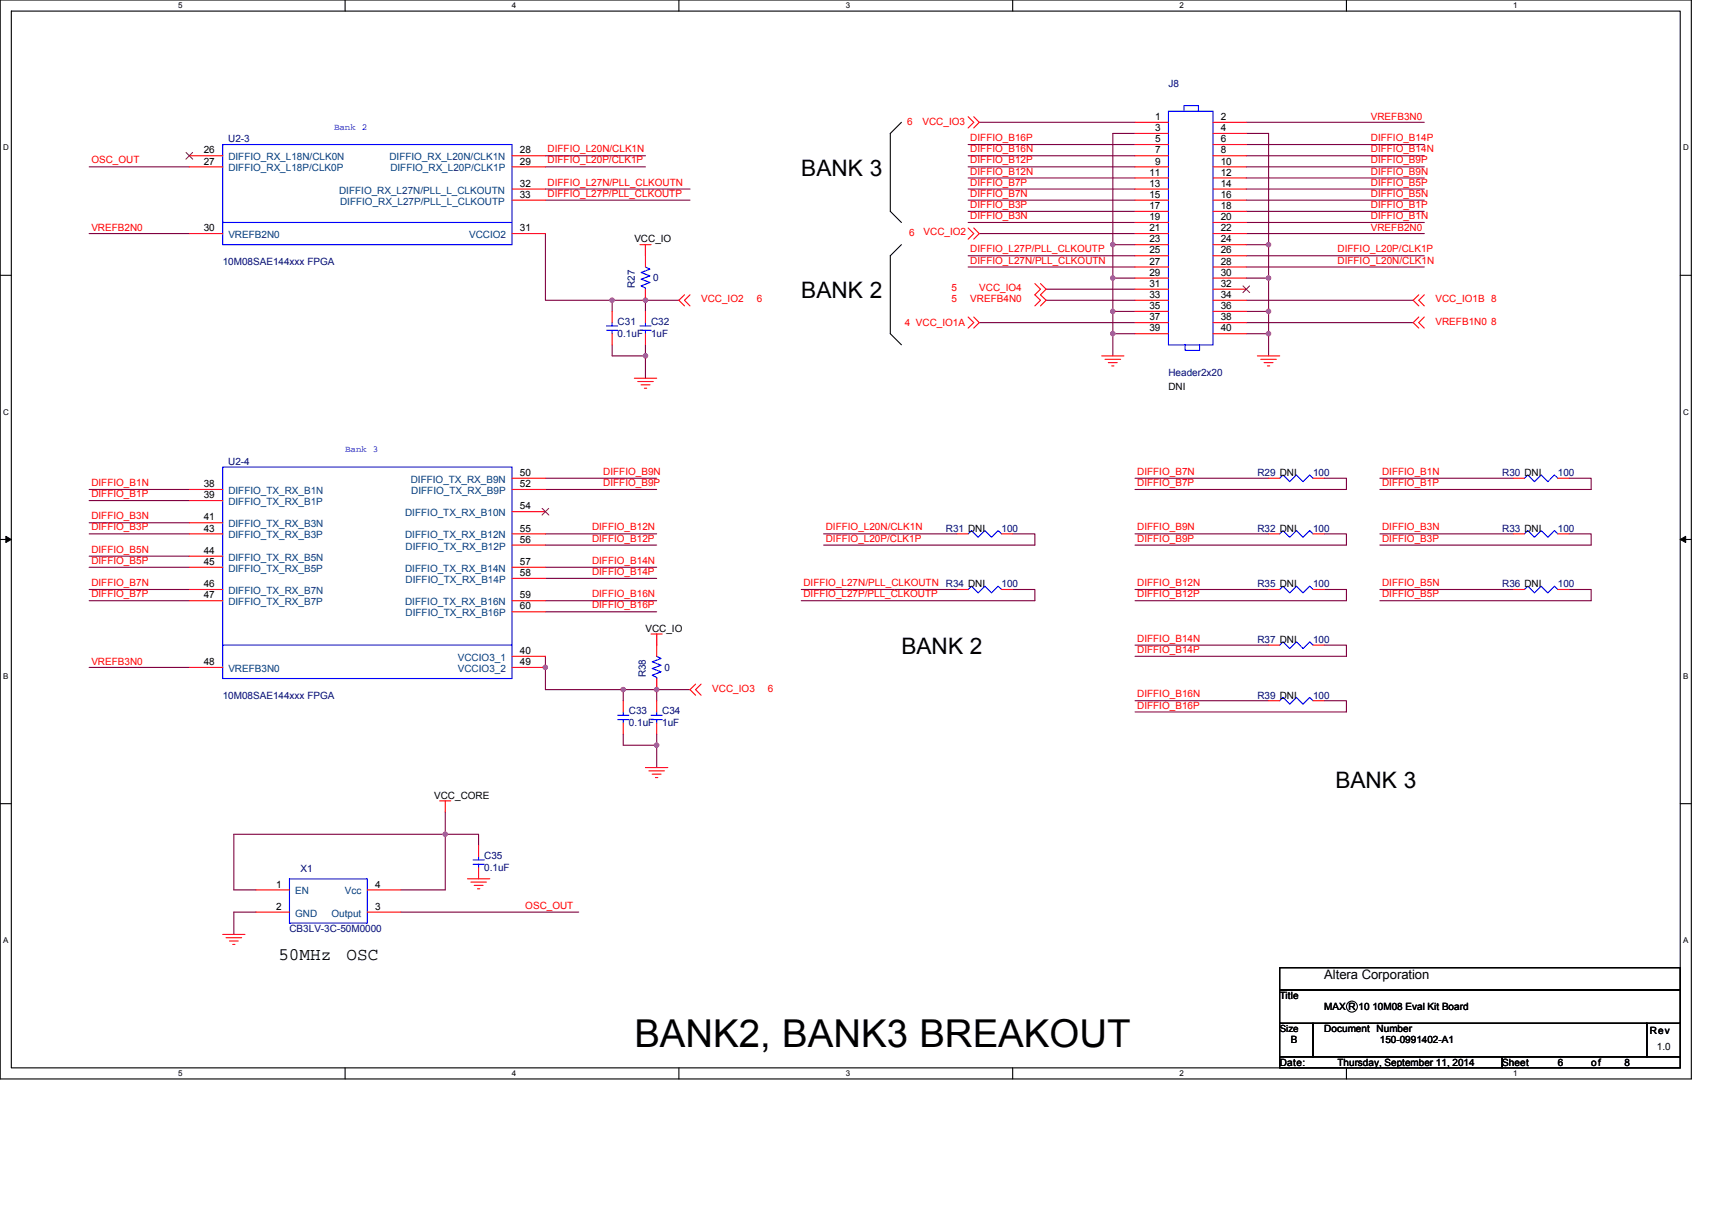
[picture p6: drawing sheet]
<svg xmlns="http://www.w3.org/2000/svg" width="297mm" height="210mm" viewBox="0 0 297 210" stroke-linecap="round" stroke-linejoin="round" font-family="sans-serif">
<path d="M0 0h293.5v187.2h-293.5zM2 1.9h289.5v183.4h-289.5z" fill="none" stroke="#000" stroke-width=".19"/>
<g fill="#fff">
<path d="M30.9 .2h.8v1.6h-.8z"/>
<path d="M30.9 185.5h.8v1.6h-.8z"/>
</g>
<path d="M59.9 0v1.9M59.9 185.3v1.9" fill="none" stroke="#000" stroke-width=".19"/>
<g fill="#fff">
<path d="M88.8 .2h.8v1.6h-.8z"/>
<path d="M88.8 185.5h.8v1.6h-.8z"/>
</g>
<path d="M117.8 0v1.9M117.8 185.3v1.9" fill="none" stroke="#000" stroke-width=".19"/>
<g fill="#fff">
<path d="M146.7 .2h.8v1.6h-.8z"/>
<path d="M146.7 185.5h.8v1.6h-.8z"/>
</g>
<path d="M175.7 0v1.9M175.7 185.3v1.9" fill="none" stroke="#000" stroke-width=".19"/>
<g fill="#fff">
<path d="M204.7 .2h.7v1.6h-.7z"/>
<path d="M204.7 185.5h.7v1.6h-.7z"/>
</g>
<path d="M233.6 0v1.9M233.6 185.3v1.9" fill="none" stroke="#000" stroke-width=".19"/>
<g fill="#fff">
<path d="M262.6 .2h.7v1.6h-.7z"/>
<path d="M262.6 185.5h.7v1.6h-.7z"/>
<path d="M.5 24.8h1v1.6h-1z"/>
<path d="M292 24.8h1v1.6h-1z"/>
<path d="M.5 70.7h1v1.5h-1z"/>
<path d="M292 70.7h1v1.5h-1z"/>
</g>
<path d="M0 47.8h2M291.5 47.8h2" fill="none" stroke="#000" stroke-width=".19"/>
<g fill="#fff">
<path d="M.5 116.5h.9v1.6h-.9z"/>
<path d="M292 116.5h.9v1.6h-.9z"/>
</g>
<path d="M0 93.6h2M291.5 93.6h2" fill="none" stroke="#000" stroke-width=".19"/>
<path d="M1 93.1l1 .5-1 .5zM291.5 93.6l1-.5v1z" fill="#000" stroke="#000" stroke-width=".17"/>
<g fill="#fff">
<path d="M.5 162.4h.9v1.5h-.9z"/>
<path d="M292 162.4h.9v1.5h-.9z"/>
</g>
<g fill="none" stroke="#000" stroke-width=".19">
<path d="M156.4 21.2l-1.9 2v13.5l1.9 1.9M156.4 42.5l-1.9 1.9v13.5l1.9 1.9M0 139.5h2M291.5 139.5h2M222 167.9h69.5v3.9h-69.5zM222 171.8h69.5v5.8h-69.5zM222 177.6h5.8v5.8h-5.8zM227.8 177.6h57.9v5.8h-57.9zM285.7 177.6h5.8v5.8h-5.8zM222 183.4h38.6v1.9h-38.6zM260.6 183.4h30.9v1.9h-30.9z"/>
<circle cx="234.6" cy="174.7" r=".95"/>
</g>
<g fill="none" stroke="#800040" stroke-width=".19">
<path d="M15.5 29h17.3M94.6 27h17.4M94.6 29h17.4M94.6 32.8h25.1M94.6 34.7h25.1M168 27h28.9M168 29h28.9M168 30.9h28.9M168 32.8h28.9M168 34.7h28.9M168 36.7h28.9M168 38.6h28.9"/>
<path d="M168 25.1h28.9M169.9 21.2h27M196.9 23.2h-3.8v19.3M216.2 25.1h30.9M216.2 27h30.9M216.2 30.9h30.9M216.2 34.7h30.9M216.2 36.7h30.9M216.2 38.6h30.9M216.2 23.2h3.9v19.3M216.2 29h30.9M216.2 32.8h30.9"/>
<path d="M216.2 21.2h30.9M15.5 40.5h17.3M94.6 40.5v11.6h11.6M106.2 52.1h5.8M106.2 52.1v1.9M106.2 59.8v2h5.8M112 59.8v2M112 42.5v1.9M112 50.2v1.9M112 52.1v1.9M112 52.1h5.8M168 44.4h28.9"/>
<path d="M168 46.3h28.9M169.9 40.5h27M169.9 56h27M181.5 50.2h15.4M181.5 52.1h15.4M193.1 57.9h3.8M193.1 57.9v3.9M196.9 48.3h-3.8v5.7M196.9 54h-3.8v3.9M196.9 42.5h-3.8v5.8M216.2 44.4h30.9M216.2 46.3h30.9"/>
<path d="M216.2 40.5h30.9M216.2 42.5h3.9v5.8M216.2 54h3.9v3.9M216.2 48.3h3.9v5.7M216.2 52.1h29M216.2 56h29M216.2 57.9h3.9M220.1 57.9v3.9M112 61.8v3.8M15.5 84.9h17.3M15.5 86.9h17.3M15.5 90.7h17.3"/>
<path d="M15.5 92.6h17.3M15.5 96.5h17.3M15.5 98.4h17.3M94.6 83h19.3M94.6 84.9h19.3M94.6 92.6h19.3M94.6 94.6h19.3M94.6 98.4h19.3M142.9 92.6h23.1M175.7 92.6h3.9v2h-36.7M196.9 83h23.2M196.9 92.6h23.2"/>
<path d="M229.8 83h3.8v1.9h-36.7M229.8 92.6h3.8v2h-36.7M239.4 83h23.2M239.4 92.6h23.2M272.2 83h3.9v1.9h-36.7M272.2 92.6h3.9v2h-36.7M15.5 102.3h17.3M15.5 104.2h17.3M15.5 115.8h17.3M94.6 113.9v5.8h13.5M94.6 100.4h19.3M94.6 104.2h19.3"/>
<path d="M94.6 106.2h19.3M108.1 119.7v1.9M108.1 119.7h5.8M113.9 110v2M113.9 117.8v1.9M113.9 119.7v1.9M113.9 119.7h5.8M139 102.3h27M175.7 102.3h3.9v1.9h-40.6M196.9 102.3h23.2M196.9 112h23.2M229.8 102.3h3.8v1.9h-36.7"/>
<path d="M229.8 112h3.8v1.9h-36.7M239.4 102.3h23.2M272.2 102.3h3.9v1.9h-36.7M108.1 127.4v1.9h5.8M113.9 127.4v1.9M113.9 129.3v3.9M196.9 121.6h23.2M229.8 121.6h3.8v1.9h-36.7M44.4 154.4h-3.8v-9.6h36.7v9.6h-7.8M44.4 158.3h-3.8v3.9M69.5 158.3h30.9M77.3 140.9v3.9h5.7v1.9"/>
</g>
<g fill="#f0f" stroke="#f0f" stroke-width=".19">
<circle cx="113.9" cy="119.7" r=".38"/>
<circle cx="108.1" cy="119.7" r=".38"/>
<circle cx="113.9" cy="129.3" r=".38"/>
<circle cx="112" cy="52.1" r=".38"/>
<circle cx="106.2" cy="52.1" r=".38"/>
<circle cx="112" cy="61.8" r=".38"/>
<circle cx="77.2" cy="144.8" r=".38"/>
<circle cx="193.1" cy="42.4" r=".38"/>
<circle cx="220.1" cy="42.4" r=".38"/>
<circle cx="94.6" cy="115.8" r=".38"/>
<circle cx="193.1" cy="48.2" r=".38"/>
<circle cx="193.1" cy="54" r=".38"/>
<circle cx="220.1" cy="57.9" r=".38"/>
<circle cx="220.1" cy="48.2" r=".38"/>
<circle cx="220.1" cy="54" r=".38"/>
<circle cx="193.1" cy="57.9" r=".38"/>
</g>
<g fill="none" stroke="#f00" stroke-width=".19">
<path d="M32.8 27h5.8M32.8 29h5.8M88.8 27h5.8M88.8 29h5.8M88.8 32.8h5.8M88.8 34.7h5.8M168 20.3l.9 .9-.9 1M168 39.6l.9 .9-.9 1M168.9 20.3l1 .9-1 1M168.9 39.6l1 .9-1 1M196.9 21.2h5.8M196.9 23.2h5.8"/>
<path d="M196.9 25.1h5.8M196.9 27h5.8M196.9 29h5.8M196.9 30.9h5.8M196.9 32.8h5.8M196.9 34.7h5.8M196.9 36.7h5.8M196.9 38.6h5.8M210.5 38.6h5.7M210.5 36.7h5.7M210.5 34.7h5.7M210.5 32.8h5.7"/>
<path d="M210.5 30.9h5.7M210.5 29h5.7M210.5 27h5.7M210.5 25.1h5.7M210.5 23.2h5.7M210.5 21.2h5.7M32.8 40.5h5.8M88.8 40.5h5.8M106.2 57.9v1.9M106.2 54v2M111 42.5h2M112 42.5v3.8"/>
<path d="M112 57.9v1.9M112 54v2M112 50.2v1.9M118.8 51.2l-1 .9 1 1M119.7 51.2l-.9 .9 .9 1M168 55l.9 1-.9 .9M168.9 55l1 1-1 .9M179.6 49.2l.9 1-.9 1 .9 .9-.9 1M180.5 49.2l1 1-1 1 1 .9-1 1M196.9 42.5h5.8M196.9 40.5h5.8M196.9 44.4h5.8"/>
<path d="M196.9 46.3h5.8M196.9 48.3h5.8M196.9 50.2h5.8M196.9 52.1h5.8M196.9 54h5.8M196.9 56h5.8M196.9 57.9h5.8M210.5 57.9h5.7M210.5 56h5.7M210.5 54h5.7M210.5 52.1h5.7M210.5 50.2h5.7"/>
<path d="M210.5 48.3h5.7M210.5 46.3h5.7M210.5 44.4h5.7M210.5 42.5h5.7M210.5 40.5h5.7M246.2 55l-1 1 1 .9M246.2 51.2l-1 .9 1 1M247.1 55l-.9 1 .9 .9M247.1 51.2l-.9 .9 .9 1M110.1 65.6h3.8M110.7 66.2h2.6M111.2 66.8h1.6"/>
<path d="M111.8 67.4h.4M191.2 61.8h3.8M191.7 62.4h2.7M192.3 62.9h1.5M192.9 63.5h.4M218.2 61.8h3.8M218.8 62.4h2.6M219.3 62.9h1.6M219.9 63.5h.4M32.8 84.9h5.8M32.8 86.9h5.8M32.8 90.7h5.8"/>
<path d="M32.8 92.6h5.8M32.8 96.5h5.8M32.8 98.4h5.8M88.8 83h5.8M88.8 84.9h5.8M88.8 88.8h5.8M88.8 92.6h5.8M88.8 94.6h5.8M88.8 98.4h5.8M166 92.6h2M173.8 92.6h1.9M220.1 83h1.9"/>
<path d="M220.1 92.6h1.9M227.8 83h2M227.8 92.6h2M262.6 92.6h1.9M262.6 83h1.9M270.3 92.6h1.9M270.3 83h1.9M32.8 102.3h5.8M32.8 104.2h5.8M32.8 115.8h5.8M88.8 100.4h5.8M88.8 104.2h5.8"/>
<path d="M88.8 106.2h5.8M88.8 115.8h5.8M88.8 113.9h5.8M113 110h1.9M113.9 110v3.9M113.9 117.8v1.9M120.7 118.7l-1 1 1 .9M121.6 118.7l-.9 1 .9 .9M166 102.3h2M173.8 102.3h1.9M220.1 102.3h1.9M220.1 112h1.9"/>
<path d="M227.8 102.3h2M227.8 112h2M262.6 102.3h1.9M270.3 102.3h1.9M76.3 139h1.9M77.3 139v1.9M108.1 125.5v1.9M108.1 121.6v1.9M112 133.2h3.9M112.6 133.8h2.7M113.2 134.3h1.5M113.7 134.9h.4"/>
<path d="M113.9 125.5v1.9M113.9 121.6v1.9M220.1 121.6h1.9M227.8 121.6h2M44.4 154.4h5.8M44.4 158.3h5.8M63.7 158.3h5.8M63.7 154.4h5.8M81.1 152.5h3.9M81.7 153.1h2.7M82.3 153.6h1.5M82.8 154.2h.4"/>
<path d="M83 150.6v1.9M83 146.7v1.9M38.6 162.2h3.9M39.2 162.7h2.7M39.8 163.3h1.5M40.4 163.9h.4"/>
</g>
<g fill="none" stroke="#00f" stroke-width=".19">
<path d="M202.7 19.3h7.8v40.5h-7.8zM205.4 19.3v-1h2.5v1M38.6 25.1h50.2v17.4h-50.2zM38.6 38.6h50.2M105.2 57.3h2M105.2 56.6h2M106.2 56v.6M106.2 57.3v.6M111 57.3h2M111 56.6h2M112 56v.6M112 57.3v.6"/>
<path d="M112 46.3l.8 .4-1.6 .6 1.6 .6-1.6 .6 1.6 .5-1.6 .6 .8 .4v.2M205.6 59.8v1h2.5v-1M38.6 81.1h50.2v36.7h-50.2zM168 92.6l.6-.5 1.1 1.1 1.2-1.1 1.1 1.1 1.2-1.1 .6 .5M222 83l.6-.6 1.2 1.2 1.1-1.2 1.2 1.2 1.1-1.2 .6 .6M222 92.6l.6-.5 1.2 1.1 1.1-1.1 1.2 1.1 1.1-1.1 .6 .5M264.5 92.6l.6-.5 1.1 1.1 1.2-1.1 1.2 1.1 1.1-1.1 .6 .5M264.5 83l.6-.6 1.1 1.2 1.2-1.2 1.2 1.2 1.1-1.2 .6 .6M38.6 112h50.2M113.9 113.9l.8 .4-1.5 .6 1.5 .5-1.5 .6 1.5 .6-1.5 .6 .7 .4v.2M168 102.3l.6-.6 1.1 1.2 1.2-1.2 1.1 1.2 1.2-1.2 .6 .6M222 102.3l.6-.6 1.2 1.2 1.1-1.2 1.2 1.2 1.1-1.2 .6 .6"/>
<path d="M222 112l.6-.6 1.2 1.1 1.1-1.1 1.2 1.1 1.1-1.1 .6 .6M264.5 102.3l.6-.6 1.1 1.2 1.2-1.2 1.2 1.2 1.1-1.2 .6 .6M107.2 124.9h1.9M107.2 124.1h1.9M108.1 123.5v.6M108.1 124.9v.6M113 124.9h1.9M113 124.1h1.9M113.9 123.5v.6M113.9 124.9v.6M222 121.6l.6-.6 1.2 1.2 1.1-1.2 1.2 1.2 1.1-1.2 .6 .6M50.2 152.5h13.5v7.7h-13.5z"/>
<path d="M82.1 150h1.9M82.1 149.2h1.9M83 148.6v.6M83 150v.6"/>
</g>
<path d="M32.3 26.5l1.1 1.1M33.4 26.5l-1.1 1.1M215.7 49.6l1.1 1.2M216.8 49.6l-1.2 1.2M94.1 88.2l1.1 1.2M95.2 88.2l-1.2 1.2" fill="none" stroke="#804000" stroke-width=".17"/>
<text font-size="6.7" x="110.1" y="181.7">BANK2, BANK3 BREAKOUT</text>
<g font-size="3.9">
<text x="139" y="30.5">BANK 3</text>
<text x="139" y="51.8">BANK 2</text>
<text x="156.4" y="113.5">BANK 2</text>
<text x="231.7" y="136.7">BANK 3</text>
</g>
<g font-size="3.1">
<text x="48.3" y="166.5">50MHz</text>
<text x="60.1" y="166.5">OSC</text>
</g>
<text font-size="2.3" x="229.8" y="170">Altera Corporation</text>
<g font-size="1.7" fill="#000080">
<text x="202.7" y="15">J8</text>
<text x="39.6" y="24.7">U2-3</text>
<text x="38.6" y="45.9">10M08SAE144xxx FPGA</text>
<text x="110.1" y="50" transform="rotate(-90 110.1 50)">R27</text>
<text x="113.3" y="48.8">0</text>
<text x="107.2" y="56.4">C31</text>
<text x="107.2" y="58.5">0.1uF</text>
<text x="113" y="56.4">C32</text>
<text x="113" y="58.5">1uF</text>
<text x="202.7" y="65.2">Header2x20</text>
<text x="39.6" y="80.7">U2-4</text>
<text x="218.2" y="82.6">R29 DNI</text>
<text x="227.8" y="82.6">100</text>
<text x="260.6" y="82.6">R30 DNI</text>
<text x="270.3" y="82.6">100</text>
<text x="164.1" y="92.3">R31 DNI</text>
<text x="173.8" y="92.3">100</text>
<text x="218.2" y="92.3">R32 DNI</text>
<text x="227.8" y="92.3">100</text>
<text x="260.6" y="92.3">R33 DNI</text>
<text x="270.3" y="92.3">100</text>
<text x="164.1" y="101.9">R34 DNI</text>
<text x="173.8" y="101.9">100</text>
<text x="218.2" y="101.9">R35 DNI</text>
<text x="227.8" y="101.9">100</text>
<text x="260.6" y="101.9">R36 DNI</text>
<text x="270.3" y="101.9">100</text>
<text x="218.2" y="111.6">R37 DNI</text>
<text x="227.8" y="111.6">100</text>
<text x="112.1" y="117.6" transform="rotate(-90 112.1 117.6)">R38</text>
<text x="115.3" y="116.4">0</text>
<text x="38.6" y="121.2">10M08SAE144xxx FPGA</text>
<text x="109.1" y="123.9">C33</text>
<text x="114.9" y="123.9">C34</text>
<text x="218.2" y="121.2">R39 DNI</text>
<text x="227.8" y="121.2">100</text>
<text x="109.1" y="126">0.1uF</text>
<text x="114.9" y="126">1uF</text>
<text x="84" y="149">C35</text>
<text x="52.2" y="151.3">X1</text>
<text x="84" y="151.2">0.1uF</text>
<text x="50.2" y="161.8">CB3LV-3C-50M0000</text>
</g>
<g font-size="1.7" fill="#f00">
<text x="157.4" y="21.6">6</text>
<text x="160.1" y="21.6">VCC_IO3</text>
<text x="237.8" y="20.8">VREFB3N0</text>
<text x="15.9" y="28.4">OSC_OUT</text>
<text x="95" y="26.4">DIFFIO_L20N/CLK1N</text>
<text x="95" y="28.4">DIFFIO_L20P/CLK1P</text>
<text x="168.4" y="24.5">DIFFIO_B16P</text>
<text x="168.4" y="26.4">DIFFIO_B16N</text>
<text x="168.4" y="28.4">DIFFIO_B12P</text>
<text x="237.8" y="24.5">DIFFIO_B14P</text>
<text x="237.8" y="26.4">DIFFIO_B14N</text>
<text x="237.8" y="28.4">DIFFIO_B9P</text>
<text x="95" y="32.2">DIFFIO_L27N/PLL_CLKOUTN</text>
<text x="95" y="34.1">DIFFIO_L27P/PLL_CLKOUTP</text>
<text x="168.4" y="30.3">DIFFIO_B12N</text>
<text x="168.4" y="32.2">DIFFIO_B7P</text>
<text x="168.4" y="34.1">DIFFIO_B7N</text>
<text x="237.8" y="30.3">DIFFIO_B9N</text>
<text x="237.8" y="32.2">DIFFIO_B5P</text>
<text x="237.8" y="34.1">DIFFIO_B5N</text>
<text x="15.9" y="40.2">VREFB2N0</text>
<text x="157.8" y="40.9">6</text>
<text x="160.2" y="40.7">VCC_IO2</text>
<text x="168.4" y="36.1">DIFFIO_B3P</text>
<text x="168.4" y="38">DIFFIO_B3N</text>
<text x="237.8" y="40.2">VREFB2N0</text>
<text x="237.8" y="36.1">DIFFIO_B1P</text>
<text x="237.8" y="38">DIFFIO_B1N</text>
<text x="168.4" y="43.8">DIFFIO_L27P/PLL_CLKOUTP</text>
<text x="168.4" y="45.7">DIFFIO_L27N/PLL_CLKOUTN</text>
<text x="232.1" y="43.8">DIFFIO_L20P/CLK1P</text>
<text x="232.1" y="45.7">DIFFIO_L20N/CLK1N</text>
<text x="121.6" y="52.5">VCC_IO2</text>
<text x="131.3" y="52.5">6</text>
<text x="165.1" y="52.5">5</text>
<text x="165.1" y="50.6">5</text>
<text x="168.4" y="52.5">VREFB4N0</text>
<text x="169.9" y="50.6">VCC_IO4</text>
<text x="249.1" y="52.5">VCC_IO1B 8</text>
<text x="157" y="56.6">4 VCC_IO1A</text>
<text x="249.1" y="56.4">VREFB1N0 8</text>
<text x="104.7" y="82.4">DIFFIO_B9N</text>
<text x="197.3" y="82.4">DIFFIO_B7N</text>
<text x="239.8" y="82.4">DIFFIO_B1N</text>
<text x="15.9" y="84.3">DIFFIO_B1N</text>
<text x="15.9" y="86.3">DIFFIO_B1P</text>
<text x="104.7" y="84.3">DIFFIO_B9P</text>
<text x="197.3" y="84.3">DIFFIO_B7P</text>
<text x="239.8" y="84.3">DIFFIO_B1P</text>
<text x="15.9" y="90.1">DIFFIO_B3N</text>
<text x="15.9" y="92.1">DIFFIO_B3P</text>
<text x="15.9" y="95.9">DIFFIO_B5N</text>
<text x="102.7" y="92.1">DIFFIO_B12N</text>
<text x="102.7" y="94">DIFFIO_B12P</text>
<text x="143.3" y="92.1">DIFFIO_L20N/CLK1N</text>
<text x="143.3" y="94">DIFFIO_L20P/CLK1P</text>
<text x="197.3" y="94">DIFFIO_B9P</text>
<text x="197.3" y="92.1">DIFFIO_B9N</text>
<text x="239.8" y="94">DIFFIO_B3P</text>
<text x="239.8" y="92.1">DIFFIO_B3N</text>
<text x="15.9" y="97.9">DIFFIO_B5P</text>
<text x="15.9" y="101.7">DIFFIO_B7N</text>
<text x="102.7" y="97.9">DIFFIO_B14N</text>
<text x="102.7" y="99.8">DIFFIO_B14P</text>
<text x="139.4" y="101.7">DIFFIO_L27N/PLL_CLKOUTN</text>
<text x="197.3" y="101.7">DIFFIO_B12N</text>
<text x="239.8" y="101.7">DIFFIO_B5N</text>
<text x="15.9" y="103.7">DIFFIO_B7P</text>
<text x="102.7" y="103.7">DIFFIO_B16N</text>
<text x="102.7" y="105.6">DIFFIO_B16P</text>
<text x="139.4" y="103.7">DIFFIO_L27P/PLL_CLKOUTP</text>
<text x="197.3" y="103.7">DIFFIO_B12P</text>
<text x="239.8" y="103.7">DIFFIO_B5P</text>
<text x="197.3" y="113.3">DIFFIO_B14P</text>
<text x="197.3" y="111.4">DIFFIO_B14N</text>
<text x="15.9" y="115.4">VREFB3N0</text>
<text x="123.6" y="120.1">VCC_IO3</text>
<text x="133.2" y="120.1">6</text>
<text x="197.3" y="123">DIFFIO_B16P</text>
<text x="197.3" y="121">DIFFIO_B16N</text>
<text x="91.1" y="157.7">OSC_OUT</text>
</g>
<g font-size="1.7">
<text x="200.4" y="20.8">1</text>
<text x="200.4" y="22.8">3</text>
<text x="211.8" y="22.8">4</text>
<text x="211.8" y="20.8">2</text>
<text x="35.3" y="26.6">26</text>
<text x="35.3" y="28.6">27</text>
<text x="90.2" y="26.6">28</text>
<text x="90.2" y="28.6">29</text>
<text x="200.4" y="24.7">5</text>
<text x="200.4" y="26.6">7</text>
<text x="200.4" y="28.6">9</text>
<text x="211.8" y="28.6">10</text>
<text x="211.8" y="26.6">8</text>
<text x="211.8" y="24.7">6</text>
<text x="90.2" y="34.3">33</text>
<text x="90.2" y="32.4">32</text>
<text x="199.4" y="30.5">11</text>
<text x="199.4" y="32.4">13</text>
<text x="199.4" y="34.3">15</text>
<text x="211.8" y="34.3">16</text>
<text x="211.8" y="32.4">14</text>
<text x="211.8" y="30.5">12</text>
<text x="35.3" y="40.1">30</text>
<text x="90.2" y="40.1">31</text>
<text x="199.4" y="36.3">17</text>
<text x="199.4" y="38.2">19</text>
<text x="199.4" y="40.1">21</text>
<text x="211.8" y="40.1">22</text>
<text x="211.8" y="38.2">20</text>
<text x="211.8" y="36.3">18</text>
<text x="110.1" y="42.1">VCC_IO</text>
<text x="199.4" y="42.1">23</text>
<text x="199.4" y="44">25</text>
<text x="199.4" y="45.9">27</text>
<text x="199.4" y="47.9">29</text>
<text x="211.8" y="47.9">30</text>
<text x="211.8" y="45.9">28</text>
<text x="211.8" y="44">26</text>
<text x="211.8" y="42.1">24</text>
<text x="199.4" y="49.8">31</text>
<text x="199.4" y="51.7">33</text>
<text x="199.4" y="53.6">35</text>
<text x="211.8" y="53.6">36</text>
<text x="211.8" y="51.7">34</text>
<text x="211.8" y="49.8">32</text>
<text x="199.4" y="55.6">37</text>
<text x="199.4" y="57.5">39</text>
<text x="211.8" y="57.5">40</text>
<text x="211.8" y="55.6">38</text>
<text x="202.7" y="67.8">DNI</text>
<text x="90.2" y="82.6">50</text>
<text x="35.3" y="84.5">38</text>
<text x="35.3" y="86.5">39</text>
<text x="90.2" y="88.4">54</text>
<text x="90.2" y="84.5">52</text>
<text x="35.3" y="90.3">41</text>
<text x="35.3" y="92.2">43</text>
<text x="90.2" y="92.2">55</text>
<text x="90.2" y="94.2">56</text>
<text x="35.3" y="96.1">44</text>
<text x="35.3" y="98">45</text>
<text x="35.3" y="101.9">46</text>
<text x="90.2" y="98">57</text>
<text x="90.2" y="100">58</text>
<text x="35.3" y="103.8">47</text>
<text x="90.2" y="103.8">59</text>
<text x="90.2" y="105.8">60</text>
<text x="90.2" y="113.5">40</text>
<text x="112" y="109.6">VCC_IO</text>
<text x="35.3" y="115.4">48</text>
<text x="90.2" y="115.4">49</text>
<text x="75.3" y="138.6">VCC_CORE</text>
<text x="47.9" y="154">1</text>
<text x="65.1" y="154">4</text>
<text x="47.9" y="157.9">2</text>
<text x="65.1" y="157.9">3</text>
<text x="222" y="173.4">Title</text>
<text x="222" y="179.1">Size</text>
<text x="229.8" y="179.1">Document Number</text>
<text x="229.8" y="175.3">MAX R 10 10M08 Eval Kit Board</text>
<text x="286.2" y="179.5">Rev</text>
<text x="222" y="184.9">Date:</text>
<text x="224" y="181.1">B</text>
<text x="232.1" y="184.9">Thursday, September 11, 2014</text>
<text x="239.4" y="181.1">150-0991402-A1</text>
<text x="260.6" y="184.9">Sheet</text>
<text x="270.3" y="184.9">6</text>
<text x="276.1" y="184.9">of</text>
<text x="281.9" y="184.9">8</text>
<text x="287.5" y="182.1">1.0</text>
</g>
<g font-size="1.7" fill="#004080">
<text x="39.6" y="27.8">DIFFIO_RX_L18N/CLK0N</text>
<text x="39.6" y="29.7">DIFFIO_RX_L18P/CLK0P</text>
<text x="67.6" y="27.8">DIFFIO_RX_L20N/CLK1N</text>
<text x="67.7" y="29.7">DIFFIO_RX_L20P/CLK1P</text>
<text x="58.8" y="33.6">DIFFIO_RX_L27N/PLL_L_CLKOUTN</text>
<text x="59" y="35.5">DIFFIO_RX_L27P/PLL_L_CLKOUTP</text>
<text x="39.6" y="41.3">VREFB2N0</text>
<text x="81.4" y="41.3">VCCIO2</text>
<text x="71.3" y="83.8">DIFFIO_TX_RX_B9N</text>
<text x="39.6" y="85.7">DIFFIO_TX_RX_B1N</text>
<text x="39.6" y="87.7">DIFFIO_TX_RX_B1P</text>
<text x="70.3" y="89.6">DIFFIO_TX_RX_B10N</text>
<text x="71.3" y="85.7">DIFFIO_TX_RX_B9P</text>
<text x="39.6" y="91.5">DIFFIO_TX_RX_B3N</text>
<text x="39.6" y="93.4">DIFFIO_TX_RX_B3P</text>
<text x="70.3" y="93.4">DIFFIO_TX_RX_B12N</text>
<text x="70.4" y="95.4">DIFFIO_TX_RX_B12P</text>
<text x="39.6" y="97.3">DIFFIO_TX_RX_B5N</text>
<text x="39.6" y="99.2">DIFFIO_TX_RX_B5P</text>
<text x="70.3" y="99.2">DIFFIO_TX_RX_B14N</text>
<text x="70.4" y="101.2">DIFFIO_TX_RX_B14P</text>
<text x="39.6" y="103.1">DIFFIO_TX_RX_B7N</text>
<text x="39.6" y="105">DIFFIO_TX_RX_B7P</text>
<text x="70.3" y="105">DIFFIO_TX_RX_B16N</text>
<text x="70.4" y="107">DIFFIO_TX_RX_B16P</text>
<text x="39.6" y="116.6">VREFB3N0</text>
<text x="79.4" y="116.6">VCCIO3_2</text>
<text x="79.4" y="114.7">VCCIO3_1</text>
<text x="51.2" y="155.2">EN</text>
<text x="59.9" y="155.2">Vcc</text>
<text x="51.2" y="159.1">GND</text>
<text x="57.5" y="159.1">Output</text>
</g>
<g font-size="1.6" fill="#00f">
<text x="58" y="22.5">Bank 2</text>
<text x="59.9" y="78.5">Bank 3</text>
</g>
<g font-size="1.4">
<text x="30.9" y="1.5">5</text>
<text x="88.8" y="1.5">4</text>
<text x="146.7" y="1.5">3</text>
<text x="204.7" y="1.5">2</text>
<text x="262.6" y="1.5">1</text>
<text x=".5" y="26.1">D</text>
<text x="292" y="26.1">D</text>
<text x=".5" y="71.9">C</text>
<text x="292" y="71.9">C</text>
<text x=".5" y="117.8">B</text>
<text x="292" y="117.8">B</text>
<text x=".5" y="163.6">A</text>
<text x="292" y="163.6">A</text>
<text x="30.9" y="186.8">5</text>
<text x="88.8" y="186.8">4</text>
<text x="146.7" y="186.8">3</text>
<text x="204.7" y="186.8">2</text>
<text x="262.6" y="186.8">1</text>
</g>
</svg>
